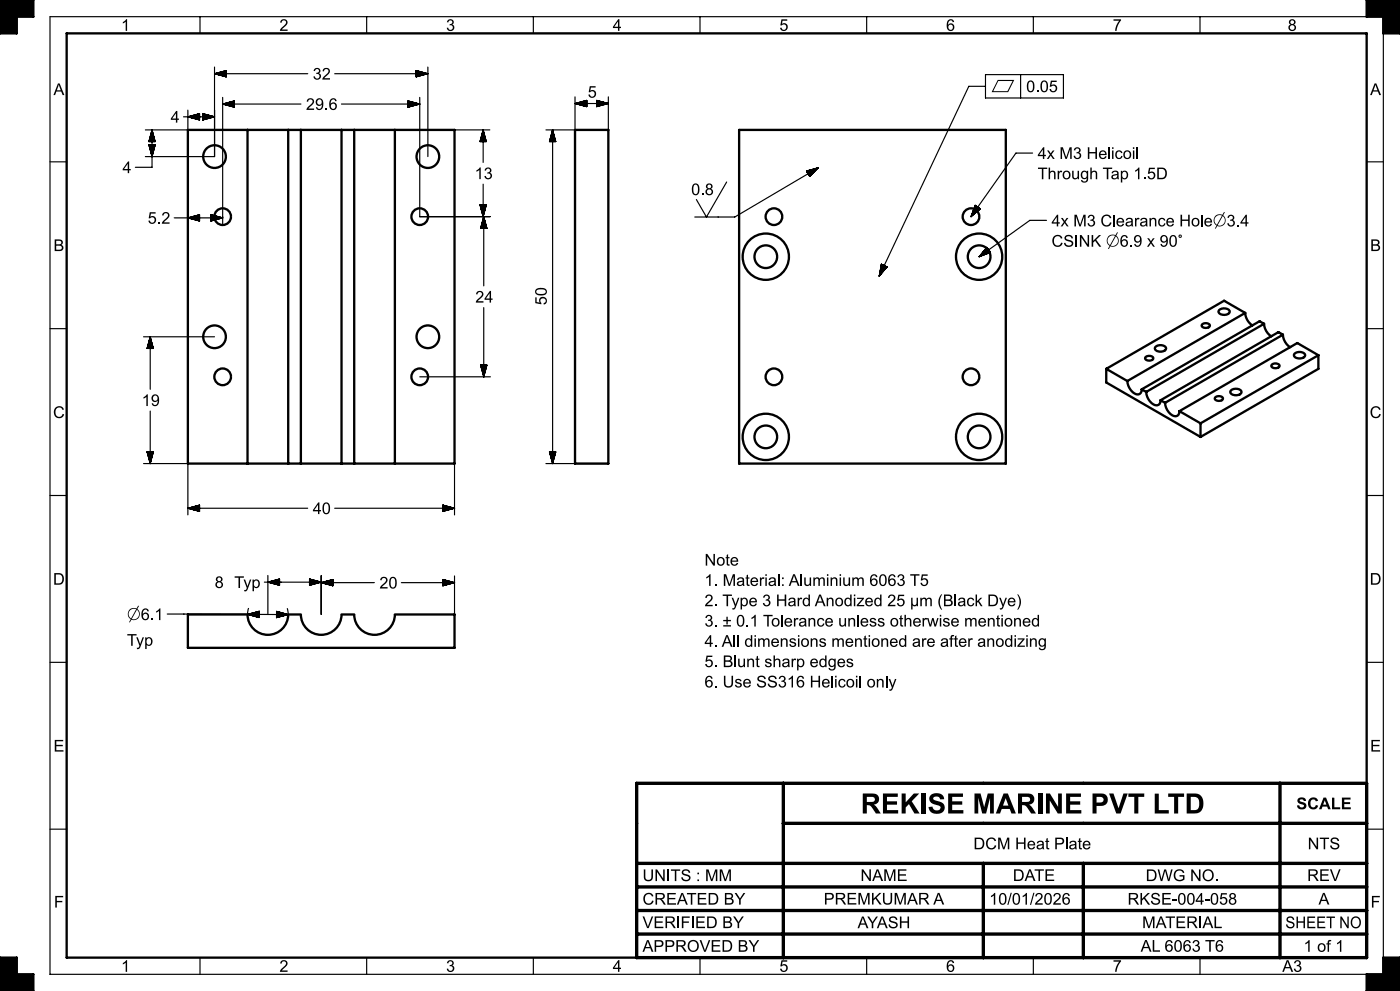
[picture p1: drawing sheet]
<svg xmlns="http://www.w3.org/2000/svg" width="420mm" height="297mm" viewBox="0 0 420 297" stroke-linecap="round" stroke-linejoin="round" font-family="sans-serif">
<g fill="none" stroke="#000" stroke-width=".35">
<path d="M0 5h5M0 10h5M0 9.9h5M0 9.8h5M0 9.7h5M0 9.6h5M0 9.5h5M0 9.4h5M0 9.3h5M0 9.2h5M0 9.1h5M0 9h5"/>
<path d="M0 8.9h5M0 8.8h5M0 8.7h5M0 8.6h5M0 8.5h5M0 8.4h5M0 8.3h5M0 8.2h5M0 8.1h5M0 8h5M0 7.9h5M0 7.8h5"/>
<path d="M0 7.7h5M0 7.6h5M0 7.5h5M0 7.4h5M0 7.3h5M0 7.2h5M0 7.1h5M0 7h5M0 6.9h5M0 6.8h5M0 6.7h5M0 6.6h5"/>
<path d="M0 6.5h5M0 6.4h5M0 6.3h5M0 6.2h5M0 6.1h5M0 6h5M0 5.9h5M0 5.8h5M0 5.7h5M0 5.6h5M0 5.5h5M0 5.4h5"/>
<path d="M0 5.3h5M0 5.2h5M0 5.1h5M0 4.9h10M0 4.8h10M0 4.7h10M0 4.6h10M0 4.5h10M0 4.4h10M0 4.3h10M0 4.2h10M0 4.1h10"/>
<path d="M0 4h10M0 3.9h10M0 3.8h10M0 3.7h10M0 3.6h10M0 3.5h10M0 3.4h10M0 3.3h10M0 3.2h10M0 3.1h10M0 3h10M0 2.9h10"/>
<path d="M0 2.8h10M0 2.7h10M0 2.6h10M0 2.5h10M0 2.4h10M0 2.3h10M0 2.2h10M0 2.1h10M0 2h10M0 1.9h10M0 1.8h10M0 1.7h10"/>
<path d="M0 1.6h10M0 1.5h10M0 1.4h10M0 1.3h10M0 1.2h10M0 1.1h10M0 1h10M0 .9h10M0 .8h10M0 .7h10M0 .6h10M0 .5h10"/>
<path d="M0 .4h10M0 .3h10M0 .2h10M0 .1h10M0 0h10M60 5v5M110 5v5M160 5v5M210 5v5M260 5v5M310 5v5M360 5v5"/>
<path d="M410 4.9h10M410 4.8h10M410 4.7h10M410 4.6h10M410 4.5h10M410 4.4h10M410 4.3h10M410 4.2h10M410 4.1h10M410 4h10M410 3.9h10M410 3.8h10"/>
<path d="M410 3.7h10M410 3.6h10M410 3.5h10M410 3.4h10M410 3.3h10M410 3.2h10M410 3.1h10M410 3h10M410 2.9h10M410 2.8h10M410 2.7h10M410 2.6h10"/>
<path d="M410 2.5h10M410 2.4h10M410 2.3h10M410 2.2h10M410 2.1h10M410 2h10M410 1.9h10M410 1.8h10M410 1.7h10M410 1.6h10M410 1.5h10M410 1.4h10"/>
<path d="M410 1.3h10M410 1.2h10M410 1.1h10M410 1h10M410 .9h10M410 .8h10M410 .7h10M410 .6h10M410 .5h10M410 .4h10M410 .3h10M410 .2h10"/>
<path d="M410 .1h10M410 0h10M415 5v287M415 10h5M415 9.9h5M415 9.8h5M415 9.7h5M415 9.6h5M415 9.5h5M415 9.4h5M415 9.3h5M415 9.2h5"/>
<path d="M415 9.1h5M415 9h5M415 8.9h5M415 8.8h5M415 8.7h5M415 8.6h5M415 8.5h5M415 8.4h5M415 8.3h5M415 8.2h5M415 8.1h5M415 8h5"/>
<path d="M415 7.9h5M415 7.8h5M415 7.7h5M415 7.6h5M415 7.5h5M415 7.4h5M415 7.3h5M415 7.2h5M415 7.1h5M415 7h5M415 6.9h5M415 6.8h5"/>
<path d="M415 6.7h5M415 6.6h5M415 6.5h5M415 6.4h5M415 6.3h5M415 6.2h5M415 6.1h5M415 6h5M415 5.9h5M415 5.8h5M415 5.7h5M415 5.6h5"/>
<path d="M415 5.5h5M415 5.4h5M415 5.3h5M415 5.2h5M415 5.1h5M420 5h-405v287h405M45.4 39.7v2.7M45.5 39.5v2.9M45.6 39.1v3.3M45.6 38.9v11.2h-5M45.6 38.9l-.9 3.5M45.6 38.9l.9 3.5h-1.8"/>
<path d="M45.7 39.1v3.3M45.8 39.5v2.9M45.8 39.7v2.7M45.9 39.9v2.5M55.1 35h9.3M56.4 33v5.9h-12.8M56.4 35l3.5-.9v1.8zM56.6 35h3.3M56.7 34.9h3.2M56.7 35.1h3.2M56.9 35.2h3M57.1 34.8h2.8"/>
<path d="M57.3 34.8h2.6M57.3 35.3h2.6M57.5 35.3h2.4M57.7 34.7h2.2M57.9 34.6h2M57.9 35.4h2M58.1 35.5h1.8M58.3 34.5h1.6M58.3 35.5h1.6M58.4 34.4h1.5M58.6 35.6h1.3M58.8 34.3h1.1"/>
<path d="M58.8 35.7h1.1M59 34.3h.9M59.2 35.8h.7M59.4 34.2h.5M59.4 35.8h.5M59.6 34.1h.3M59.8 35.9h.1M60.9 34.1h.2M60.9 34.2h.4M60.9 34.2l.8 .1M60.9 34.3h1M60.9 34.4h1.4"/>
<path d="M60.9 34.5h1.6M60.9 34.5l1.9 .1M60.9 34.7h2.1M60.9 34.7l2.5 .1M60.9 34.8h2.7M60.9 34.9h3.1M60.9 35h3.3M60.9 35.9h.1M60.9 35.8h.6M60.9 35.6h1.2M60.9 35.5h1.8M60.9 35.4h1.9"/>
<path d="M60.9 35.3h2.5M60.9 35.1h3.1M61.3 35.8l-.4 .1M61.9 35.7h-1M62.5 35.5l-1.6 .1M63.2 35.3l-2.3 .1M63.8 35.2h-2.9M64.4 20.1v26.8h-20.8M64.4 22.1h27.9M64.4 22.1l3.5 .9M64.4 35l-3.5-.9v1.8M64.4 35l-3.5 .9"/>
<path d="M64.6 22h3.3M64.7 22.2h3.2M64.7 22h3.2M64.9 22.2h3M65.1 21.9h2.8M65.3 22.3h2.6M65.3 21.8h2.6M65.5 22.4h2.4M65.7 21.7h2.2M65.9 22.5h2M65.9 21.7h2M66.1 22.6h1.8"/>
<path d="M66.1 21.6h1.8M66.4 22.7h1.5M66.4 21.5h1.5M66.6 22.7h1.3M66.6 21.5h1.3M66.8 31.2h23.5M66.8 29.2v38.1M66.8 31.2l3.5 .9M66.8 31.2l3.5-1v1.9M67 31.1h3.3M67 22.8h.9M67 21.4h.9"/>
<path d="M67.2 31.3h3.1M67.2 31.1h3.1M67.2 22.9h.7M67.2 21.3h.7M67.4 31.3h2.9M67.6 31.4h2.7M67.6 31h2.7M67.6 23h.3M67.6 21.2h.3M67.7 30.9h2.6M67.8 23h.1M67.8 21.2h.1"/>
<path d="M67.9 21.2v1.8M67.9 21.2l-3.5 .9M67.9 31.5h2.4M68.1 31.5h2.2M68.1 30.8h2.2M68.3 30.8h2M68.5 31.6h1.8M68.7 31.7h1.6M68.7 30.7h1.6M68.9 30.6h1.4M69.1 31.8h1.2M69.3 31.8h1"/>
<path d="M69.3 30.5h1M69.5 30.5h.8M69.6 31.9h.7M69.8 30.4h.5M69.8 32h.5M70 30.3h.3M70.2 32.1h.1M100.4 22.1h28M102.4 31.2h23.5M122.4 31.8h1.2M122.4 31.6h1.8M122.4 31.5h2.4"/>
<path d="M122.4 31.3h3M122.4 31.3h3.1M122.4 31.1h3.3M122.4 31l3.1 .1M122.4 31.9h.7M122.4 30.3h.3M122.4 30.4h.5M122.4 30.4l.9 .1M122.4 30.5h1.1M122.4 30.6h1.4M122.4 30.7h1.6M122.4 30.7l2 .1"/>
<path d="M122.4 30.8h2.2M122.4 30.9h2.6M122.4 31h2.8M122.4 32.1h.1M122.9 32l-.5 .1M123.5 31.8l-1.1 .1M124 31.7h-1.6M124.6 31.5l-2.2 .1M124.9 22.3h2.5M124.9 23h.1M124.9 23h.2M124.9 22.8h.8"/>
<path d="M124.9 22.7h1.4M124.9 22.5h1.9M124.9 22.2h3.1M124.9 21.2h.1M124.9 21.2h.2M124.9 21.3h.6M124.9 21.4h.8M124.9 21.4l1.2 .1M124.9 21.5h1.4M124.9 21.6h1.8M124.9 21.7h1.9M124.9 21.7h2.1"/>
<path d="M124.9 21.8h2.5M124.9 21.9h2.7M124.9 21.9l3.1 .1M124.9 22h3.3M124.9 21.2l3.5 .9M124.9 21.2v1.8M125.2 31.4h-2.8M125.5 22.9h-.6M125.9 29.2v35.7h21.2M125.9 31.2l-3.5-1v1.9M125.9 31.2l-3.5 .9M126.1 22.7l-1.2 .1"/>
<path d="M126.7 22.6h-1.8M127.2 22.4h-2.3M127.8 22.2l-2.9 .1M128.4 20.1v26.8M128.4 22.1l-3.5 .9M136.4 38.9h10.5M144.7 39.9v2.5M144.7 39.7v2.7M144.8 39.3v3.1M144.9 39.1v3.3M144.9 38.9v9.8M144.9 38.9l-.9 3.5"/>
<path d="M144.9 38.9l1 3.5M145 39.3v3.1M145.1 39.5v2.9M145.2 39.9v2.5M165.5 39.9v2.5M165.6 39.5v2.9M165.7 39.3v3.1M165.8 38.9v100M165.8 38.9l-1 3.5M165.8 38.9l.9 3.5M165.8 39.1v3.3M165.9 39.3v3.1"/>
<path d="M166 39.7v2.7M166 39.9v2.5M172.5 31h10M172.5 31l3.5 1M172.5 29v9.9M172.7 31h3.3M172.9 31.1h3.1M172.9 30.9h3.1M173.1 31.2h2.9M173.3 30.8h2.7M173.5 31.3h2.5M173.5 30.8h2.5"/>
<path d="M173.6 31.3h2.4M173.8 30.7h2.2M174 31.4h2M174 30.6h2M174.2 31.5h1.8M174.4 30.5h1.6M174.6 31.6h1.4M174.6 30.5h1.4M174.8 31.6h1.2M175 30.4h1M175.2 31.7h.8M175.2 30.3h.8"/>
<path d="M175.3 31.8h.7M175.5 31.8h.5M175.5 30.2h.5M175.7 30.2h.3M175.9 31.9h.1M175.9 30.1h.1M176 30.1v1.9M176 30.1l-3.5 .9M179 31.8h.7M179 31.7h.8M179 31.6h1.4M179 31.4h2"/>
<path d="M179 31.3h2.6M179 31.1h3.1M179 31.9h.1M179 30.1h.1M179 30.2h.3M179 30.2h.5M179 30.3h.8M179 30.4h1M179 30.4l1.4 .1M179 30.5h1.6M179 30.6h2M179 30.7h2.2"/>
<path d="M179 30.7l2.6 .1M179 30.8h2.7M179 30.9h3.1M179 31h3.3M179 30.1l3.5 .9M179 30.1v1.9M179.5 31.8l-.5 .1M180.2 31.6l-1.2 .1M180.8 31.5h-1.8M181.4 31.3l-2.4 .1M181.9 31.2h-2.9M182.5 29v9.9h-18.7"/>
<path d="M182.5 31l-3.5 1M295.6 25.9h-5l-26.8 56.9M295.6 22.4h23.4v7h-23.4zM306.2 22.4v7M15 48.5h5M44.7 43.4h1.8l-.9 3.5zM44.7 42.3v.1M44.7 43.4v.1M44.7 43.4l.1 .5M44.8 42v.4M44.8 41.8v.6M44.8 43.4v.7"/>
<path d="M44.9 43.4v1.1M44.9 41.4v1M45 41.2v1.2M45 43.4v1.3M45.1 43.4v1.6M45.1 40.8v1.6M45.2 40.6v1.8M45.2 43.4v1.8M45.2 43.4l.1 2.2M45.3 40.3v2.1M45.3 40.1v2.3M45.3 43.4v2.4"/>
<path d="M45.4 43.4v2.8M45.5 43.4v3M45.5 43.4l.1 3.3M45.7 43.4v3.3M45.8 43.4v3M45.8 43.4v2.8M45.9 43.4v2.6M46 40.3v2.1M46 43.4v2.2M46 40.4v2M46.1 43.4l-.1 2M46.1 40.8v1.6"/>
<path d="M46.1 43.4v1.6M46.2 41v1.4M46.2 43.4v1.4M46.3 41.4v1M46.3 43.4v1.1M46.3 41.6v.8M46.4 43.4l-.1 .9M46.4 42v.4M46.4 43.4v.5M46.5 42.2v.2M46.5 43.4v.3M144 42.4h1.9"/>
<path d="M144 42.3v.1M144.1 42.2v.2M144.2 41.8v.6M144.2 41.6v.8M144.3 41.2v1.2M144.4 41v1.4M144.5 40.6v1.8M144.5 40.4v2M144.6 40.3v2.1M144.9 55.2v9.7M145.2 40.1v2.3M145.3 40.4v2"/>
<path d="M145.4 40.6v1.8M145.5 41v1.4M145.6 41.2v1.2M145.7 41.6v.8M145.7 41.8v.6M145.8 42.2v.2M145.9 42.3v.1M164.8 42.4h1.9M164.9 42.3v.1M164.9 42.2v.2M165 41.8v.6M165.1 41.6v.8"/>
<path d="M165.2 41.2v1.2M165.2 41v1.4M165.3 40.6v1.8M165.4 40.4v2M165.5 40.1v2.3M166.1 40.3v2.1M166.2 40.4v2M166.2 40.6v1.8M166.3 41v1.4M166.4 41.2v1.2M166.5 41.6v.8M166.5 41.8v.6"/>
<path d="M166.6 42.2v.2M166.7 42.3v.1M218 54.5l-6.1 10.5-3-5.2M242.2 51.2l-.2 .1M242.4 51.1l-.4 .3M242.8 51l-.7 .5M243 52.8l-.1 .1M243 51l-.9 .5M243.3 52.5l-.4 .3M243.4 52.4l-.6 .3M243.6 50.8l-1.4 .8 1.2-.7M243.7 52.1l-.9 .6"/>
<path d="M243.8 52l-1.1 .6M243.9 50.7l-1.7 1M244.1 51.7l-1.4 .8M244.1 50.7l-1.8 1.1M244.2 51.5l-1.5 1M244.5 51.3l-1.9 1.1M244.5 50.6l-2.2 1.2M244.6 51.1l-2 1.2M244.9 50.4l-2.6 1.5 2.4-1.4M244.9 50.8l-2.3 1.5M245 50.7l-2.5 1.5M245.3 50.3l-2.9 1.7"/>
<path d="M245.3 50.4l-2.8 1.8M245.5 50.3l-25.1 14.7h-12M245.5 50.3l-3.5 1 .9 1.6M245.5 50.3l-2.6 2.6M309.8 45.9h-5l-13.5 19M410 48.5h5M52.3 65.3h14.5M56.6 65.2h3.3M56.7 65.2h3.2M56.7 65.4h3.2M56.9 65.4h3M57.1 65.1h2.8"/>
<path d="M57.3 65h2.6M57.3 65.5h2.6M57.5 65.6h2.4M57.7 64.9h2.2M57.9 64.9h2M57.9 65.7h2M58.1 64.8h1.8M58.1 65.8h1.8M58.4 64.7h1.5M58.4 65.9h1.5M58.6 64.7h1.3M58.6 65.9h1.3"/>
<path d="M59 64.6h.9M59 66h.9M59.2 66.1h.7M59.2 64.5h.7M59.6 64.4h.3M59.6 66.2h.3M59.8 64.4h.1M59.8 66.2h.1M59.9 64.4v1.8M59.9 64.4l-3.5 .9 3.5 .9M63.3 65h2.6M63.3 64.9h2.2"/>
<path d="M63.3 65.1h2.7M63.3 65.1l3.1 .1M63.3 65.2h3.3M63.3 64.4l3.5 .9M63.3 64.4v1.8M63.3 64.4h.1M63.3 64.4h.3M63.3 64.5h.7M63.3 64.6h.8M63.3 64.6l1.2 .1M63.3 64.7h1.4M63.3 64.8h1.8"/>
<path d="M63.3 64.9h2M63.3 66.2h.1M63.3 66.2h.3M63.3 66h.8M63.3 65.9h1.4M63.3 65.7h2M63.3 65.5h2.6M63.3 65.4h3.1M64 66.1h-.7M64.5 65.9l-1.2 .1M65.1 65.8h-1.8M65.7 65.6h-2.4"/>
<path d="M66.2 65.4l-2.9 .1M66.8 65.3l-3.5 .9M144 61.4h1.9M144 61.4l.9 3.5M144 61.4v.1M144.1 61.4v.3M144.1 61.4l.1 .7M144.2 61.4v.9M144.3 68.2v.2M144.3 61.4v1.3M144.3 68v.4M144.4 67.8v.6"/>
<path d="M144.4 61.4v1.4M144.4 61.4l.1 1.8M144.5 67.4v1M144.5 67.2v1.2M144.5 61.4v2M144.6 61.4v2.2M144.6 66.8v1.6M144.6 61.4l.1 2.6M144.7 66.6v1.8M144.7 61.4v2.8M144.8 66.3v2.1M144.8 61.4v3.2"/>
<path d="M144.8 66.1v2.3M144.9 61.4v3.3M144.9 65.7v2.7M145 65.5v2.9M145 61.4v3.2M145.1 65.1v3.3M145.1 64.9v20.8M145.1 64.9l-.9 3.5h1.9M145.1 64.9l1 3.5M145.1 61.4v3M145.2 65.1v3.3M145.2 61.4v2.6"/>
<path d="M145.3 65.5v2.9M145.3 61.4l-.1 2.4M145.3 65.7v2.7M145.3 61.4v2M145.4 66.1v2.3M145.5 61.4l-.1 1.8M145.5 66.3v2.1M145.5 61.4v1.4M145.6 66.6v1.8M145.6 61.4v1.3M145.6 66.8v1.6M145.7 61.4v.9"/>
<path d="M145.7 67.2v1.2M145.8 61.4l-.1 .7M145.8 67.4v1M145.8 61.4v.3M145.9 61.4v.1M145.9 61.4l-1 3.5M145.9 67.8v.6M145.9 68v.4M146 68.2v.2M264.3 79.9l.3-.6-.3 .8M264.4 79.2l1.7 .8-2.3 2.8M264.4 79.2l-.6 3.6"/>
<path d="M264.4 79.2v.1M264.5 79.2l-.2 .5M264.7 79.3l-.5 1.1M264.8 79.4l-.6 1.2M264.8 79.4l-.7 1.6M264.9 79.4l-.9 1.8M264.9 79.4l-.9 2.2M265 79.5l-1.1 2.3M265.1 79.5l-1.2 2.7M265.2 79.5l-1.4 2.9M265.3 79.6l-1.4 3M265.5 79.7l-1.1 2.3"/>
<path d="M265.6 79.7l-.9 2M265.7 79.8l-.9 1.8M265.7 79.8l-.7 1.5M265.8 79.8l-.6 1.3M265.9 79.9l-.5 .9M266 79.9l-.5 .8M266.1 80v.1M291.8 63.5l1.2-1.7-1.3 2M291.9 64.4l1.6-2.2-1.9 2.5M292.3 62.2l.4-.6-.4 .8M292.5 61.8l.1-.2-.2 .4M292.6 61.5l-.1 .1"/>
<path d="M292.8 61.7l-.7 1M292.9 61.8l-.9 1.1M292.9 61.8l-1 1.5M293.1 61.9l-1.5 2.1M293.2 62l-1.7 2.4M293.2 62l-1.8 2.6M293.4 62.1l-1.9 2.7M293.5 62.2l-1.4 2.1M293.6 62.3l-1.4 1.9M293.7 62.3l-1.2 1.6M293.7 62.4l-1 1.4M293.8 62.4l-.8 1.2"/>
<path d="M293.9 62.5l-.8 .9M293.9 62.8l.1-.2-.4 .5M293.9 62.5l-.5 .7M294 76.6l2.5-1.8-2.6 2M294.1 62.6l-.1 .1M294.1 62.6l-2.8 2.3M294.1 62.6l-1.5-1.1-1.3 3.4M294.4 76.2l2-1.5-2.2 1.6M295.5 74.8l.7-.5-.8 .7M296.1 74.2h-.1M296.1 74.2l-.2 .2M296.1 74.2l-.5 .5"/>
<path d="M296.3 74.4l-1.2 .9M296.3 74.5l-1.3 .9M296.3 76l.7-.5-1.1 .6M296.3 74.6l-1.6 1.1M296.4 74.6l-1.8 1.3M296.6 75l-2.5 1.8M296.7 75l-2.4 1.7M296.7 75.1l-2 1.5M296.8 75.2l-2 1.3M296.8 75.2l-1.6 1.2M296.9 75.3l-1.5 1M296.9 75.3l-1.1 .9"/>
<path d="M297 75.5l-.5 .4M297.1 75.6l-.2 .2M297.1 75.6l-.1 .1M297.1 75.7l-3.4 1.2M297.1 75.7l-1.1-1.6-2.3 2.8M314 66h-5l-15.3 10.9M15 98.5h5M145.1 92.2v20.7M264.3 82.2l1.1-2.5-1.4 2.8M265.9 80.2l.1-.2-.2 .4M410 98.5h5M43.1 100.9h21.3"/>
<path d="M44.2 104.2v.2M44.3 104v.4M44.4 103.6v.8M44.4 103.4v1M44.5 103v1.4M44.6 102.8v1.6M44.7 102.4v2M44.7 102.3v2.1M44.8 101.9v2.5M44.9 101.7v2.7M45 101.3v3.1M45 101.1v3.3"/>
<path d="M45.1 100.9v15.8M45.1 100.9l-1 3.5h1.9M45.1 100.9l.9 3.5M45.1 101.1v3.3M45.2 101.5v2.9M45.3 101.7v2.7M45.4 102.1v2.3M45.4 102.3v2.1M45.5 102.6v1.8M45.6 102.8v1.6M45.7 103.2v1.2M45.7 103.4v1"/>
<path d="M45.8 103.8v.6M45.9 104v.4M46 104.3v.1M125.9 112.9h21.2M144.2 109.4l.1 .3M144.3 109.4v.5M144.4 109.4v.7M144.4 109.4l.1 1.1M144.5 109.4v1.3M144.6 109.4v1.6M144.7 109.4v1.8M144.7 109.4l.1 2.2"/>
<path d="M144.8 109.4v2.4M144.9 109.4v2.8M145 109.4v3M145 109.4l.1 3.3M145.2 109.4v3.3M145.3 109.4v3M145.4 109.4l-.1 2.8M145.4 109.4v2.4M145.5 109.4v2.2M145.6 109.4v1.8M145.7 109.4l-.1 1.6M145.7 109.4v1.3"/>
<path d="M145.8 109.4v1.1M145.9 109.4v.7M145.9 109.4v.5M146 109.4v.3M146.1 109.4l-1 3.5M146.1 109.4h-1.9l.9 3.5M43.1 138.9h13.3v15.4M44.1 135.4l.1 .3M44.3 135.4v.5M44.3 135.4l.1 .9M44.4 135.4v1.1M44.5 135.4v1.4"/>
<path d="M44.6 135.4v1.6M44.6 135.4l.1 2M44.7 135.4v2.2M44.8 135.4v2.6M44.9 135.4v2.8M44.9 135.4l.1 3.2M45 135.4v3.3M45.1 123.2v15.7M45.2 135.4l-.1 3.3M45.2 135.4v3M45.3 135.4v2.8M45.4 135.4v2.4"/>
<path d="M45.5 135.4l-.1 2.2M45.5 135.4v1.8M45.6 135.4v1.6M45.7 135.4v1.3M45.8 135.4l-.1 1.1M45.8 135.4v.7M45.9 135.4v.5M46 135.4v.1M46 135.4l-.9 3.5M46 135.4h-1.9l1 3.5M136.4 138.9v15.4M163.8 138.9h18.7"/>
<path d="M164.8 135.4h1.9M164.8 135.4l1 3.5M164.9 135.4v.1M164.9 135.4v.3M165 135.4v.7M165.1 135.4v.9M165.1 135.4l.1 1.3M165.2 135.4v1.4M165.3 135.4v1.8M165.4 135.4v2M165.4 135.4l.1 2.4M165.5 135.4v2.6"/>
<path d="M165.6 135.4v3M165.7 135.4v3.2M165.8 135.4v3.3M165.9 135.4v3.2M166 135.4v2.8M166.1 135.4l-.1 2.6M166.1 135.4v2.2M166.2 135.4v2M166.3 135.4l-.1 1.8M166.3 135.4v1.4M166.4 135.4v1.3M166.5 135.4v.9"/>
<path d="M166.6 135.4l-.1 .7M166.6 135.4v.3M166.7 135.4v.1M166.7 135.4l-.9 3.5M15 148.5h5M56.4 152.3h35.9M56.4 152.3l3.5 1M56.4 152.3l3.5-.9v1.9M56.6 152.3h3.3M56.6 152.4h3.3M56.9 152.2h3M56.9 152.5h3"/>
<path d="M57.1 152.1h2.8M57.1 152.5h2.8M57.5 152h2.4M57.5 152.6h2.4M57.7 152h2.2M57.7 152.7h2.2M58.1 151.9h1.8M58.1 152.8h1.8M58.3 151.8h1.6M58.3 152.8h1.6M58.6 151.7h1.3M58.6 152.9h1.3"/>
<path d="M58.8 151.7h1.1M58.8 153h1.1M59 151.6h.9M59.2 153.1h.7M59.4 151.5h.5M59.4 153.1h.5M59.6 151.5h.3M59.8 153.2h.1M100.4 152.3h36M132.9 151.4l.2 .1M132.9 151.5h.4M132.9 151.6h.8"/>
<path d="M132.9 151.7h1M132.9 151.7h1.2M132.9 151.8h1.6M132.9 151.9h1.8M132.9 151.9l2.1 .1M132.9 152h2.3M132.9 152.1h2.7M132.9 152.2h2.9M132.9 152.2l3.3 .1M132.9 153.2h.1M132.9 153.1h.6M132.9 152.9h1.2"/>
<path d="M132.9 152.8h1.8M132.9 152.6h2.3M132.9 152.5h2.9M133.3 153.1l-.4 .1M133.9 153h-1M134.5 152.8l-1.6 .1M135 152.7h-2.1M135.6 152.5l-2.7 .1M136.2 152.4h-3.3M136.4 152.3l-3.5-.9v1.9M136.4 152.3l-3.5 1M410 148.5h5"/>
<path d="M79.3 174.5h17.1M80.4 172.5v11.7M80.4 174.5l3.5-1v1.9zM80.6 174.5h3.3M80.7 174.6h3.2M80.7 174.4h3.2M80.9 174.3h3M81.1 174.7h2.8M81.3 174.7h2.6M81.3 174.2h2.6M81.5 174.2h2.4M81.7 174.8h2.2"/>
<path d="M81.7 174.1h2.2M81.9 174.9h2M82.1 174h1.8M82.3 175h1.6M82.3 174h1.6M82.4 175h1.5M82.6 173.9h1.3M82.8 175.1h1.1M82.8 173.8h1.1M83 175.2h.9M83.2 173.7h.7M83.4 175.3h.5"/>
<path d="M83.4 173.7h.5M83.6 175.3h.3M83.8 173.6h.1M92.9 175.3h.4M92.9 175.1h1M92.9 175h1.6M92.9 174.8h2.1M92.9 174.7h2.7M92.9 174.5h3.3M92.9 173.6h.1M92.9 173.6l.4 .1M92.9 173.7h.6"/>
<path d="M92.9 173.8h1M92.9 173.9h1.2M92.9 173.9l1.6 .1M92.9 174h1.8M92.9 174.1h2.1M92.9 174.2h2.3M92.9 174.2h2.5M92.9 174.3h2.9M92.9 174.4h3.1M92.9 173.5l3.5 1M92.9 173.5v1.9l3.5-.9M93.1 175.3l-.2 .1"/>
<path d="M93.7 175.2h-.8M94.3 175l-1.4 .1M94.8 174.9h-1.9M95.4 174.7l-2.5 .1M96 174.6h-3.1M96.4 172.5v11.7M96.4 174.6h15.9M96.6 174.7h3.3M96.7 174.7h3.2M96.7 174.5h3.2M96.9 174.5h3M97.1 174.8h2.8"/>
<path d="M97.3 174.9h2.6M97.3 174.4h2.6M97.5 174.3h2.4M97.7 175h2.2M97.7 174.3h2.2M97.9 175h2M98.1 174.2h1.8M98.3 175.1h1.6M98.3 174.1h1.6M98.4 175.2h1.5M98.6 174h1.3M98.8 175.3h1.1"/>
<path d="M98.8 174h1.1M99 175.3h.9M99.2 173.9h.7M99.4 173.8h.5M99.4 175.4h.5M99.6 175.5h.3M99.8 173.7h.1M99.9 173.7v1.9l-3.5-1M99.9 173.7l-3.5 .9M120.4 174.6h16M132.9 174.4l2.9 .1M132.9 175.3h1"/>
<path d="M132.9 175.1h1.6M132.9 175h2.1M132.9 174.8h2.7M132.9 174.7h3.3M132.9 174.5h3.1M132.9 173.7h.1M132.9 173.8h.4M132.9 173.9h.6M132.9 173.9l1 .1M132.9 174h1.2M132.9 174.1h1.6M132.9 174.2h1.8"/>
<path d="M132.9 174.2l2.1 .1M132.9 174.3h2.3M132.9 174.4h2.5M132.9 175.4h.4M132.9 173.7l3.5 .9M132.9 173.7v1.9l3.5-1M133.1 175.5h-.2M133.7 175.3l-.8 .1M134.3 175.2h-1.4M134.8 175l-1.9 .1M135.4 174.9h-2.5M136 174.7l-3.1 .1"/>
<path d="M136.4 172.6v11.6M15 198.5h5M50.2 184l36.3 .2M74.5 184.2h3.3M74.5 184.1h3.3M74.6 182.2l-.3 2M74.8 184.3h3M75 184.3h2.8M75 183.9h2.8l-3 .1M75.4 184.4h2.4M75.4 183.8h2.4M75.6 184.5h2.2"/>
<path d="M76 184.6h1.8M76 183.7h1.8M76.2 184.6h1.6M76.5 184.7l1.3 .1M76.5 183.5h1.3M76.7 184.8h1.1M76.9 184.8l.9 .1M77.1 183.4h.7M77.3 185h.5M77.5 185l.2 .1M77.7 183.2h.1M77.8 183.7l-2.2 .1"/>
<path d="M77.8 183.6h-1.6M77.8 183.4l-1.1 .1M77.8 183.3h-.5M77.8 183.2v1.9l-3.5-1M77.8 183.2l-3.5 .9M83 185h.2M83 184.4h2.7M83 184.3h3.1M83 184.2h3.3M83 183.8h2.1M83 183.2l3.5 1M83 183.2v1.9l3.5-.9"/>
<path d="M83 183.3h.1M83.4 183.4h-.4h.6M83.8 184.9l-.8 .1h.4M84 183.5h-1l1.2 .1M84.4 184.7l-1.4 .1h1M84.6 183.7h-1.6h1.8M84.9 184.6l-1.9 .1h1.6M85.3 183.9h-2.3l2.7 .1M85.5 184.4l-2.5 .1h2.1M85.9 184l-2.9 .1h3.3M86.2 182.3l.3 1.9M410 198.5h5"/>
<path d="M15 248.5h5M410 248.5h5M0 295.9h10M0 295.8h10M0 295.7h10M0 295.6h10M0 295.5h10M0 295.4h10M0 295.3h10M0 295.2h10M0 295.1h10M0 295h10"/>
<path d="M0 294.9h10M0 294.8h10M0 294.7h10M0 294.6h10M0 294.5h10M0 294.4h10M0 294.3h10M0 294.2h10M0 294.1h10M0 294h10M0 293.9h10M0 293.8h10"/>
<path d="M0 293.7h10M0 293.6h10M0 293.5h10M0 293.4h10M0 293.3h10M0 293.2h10M0 293.1h10M0 293h10M0 292.9h10M0 292.8h10M0 292.7h10M0 292.6h10"/>
<path d="M0 292.5h10M0 292.4h10M0 292.3h10M0 292.2h10M0 292.1h10M0 292h10M0 291.9h5M0 291.8h5M0 291.7h5M0 291.6h5M0 291.5h5M0 291.4h5"/>
<path d="M0 291.3h5M0 291.2h5M0 291.1h5M0 291h5M0 290.9h5M0 290.8h5M0 290.7h5M0 290.6h5M0 290.5h5M0 290.4h5M0 290.3h5M0 290.2h5"/>
<path d="M0 290.1h5M0 290h5M0 289.9h5M0 289.8h5M0 289.7h5M0 289.6h5M0 289.5h5M0 289.4h5M0 289.3h5M0 289.2h5M0 289.1h5M0 289h5"/>
<path d="M0 288.9h5M0 288.8h5M0 288.7h5M0 288.6h5M0 288.5h5M0 288.4h5M0 288.3h5M0 288.2h5M0 288.1h5M0 288h5M0 287.9h5M0 287.8h5"/>
<path d="M0 287.7h5M0 287.6h5M0 287.5h5M0 287.4h5M0 287.3h5M0 287.2h5M0 287.1h5M0 287h5M0 296.9h10M0 296.8h10M0 296.7h10M0 296.6h10"/>
<path d="M0 296.5h10M0 296.4h10M0 296.3h10M0 296.2h10M0 296.1h10M0 296h10M60 287v5M110 287v5M160 287v5M210 287v5M260 287v5M310 287v5"/>
<path d="M360 287v5M410 295.9h10M410 295.8h10M410 295.7h10M410 295.6h10M410 295.5h10M410 295.4h10M410 295.3h10M410 295.2h10M410 295.1h10M410 295h10M410 294.9h10"/>
<path d="M410 294.8h10M410 294.7h10M410 294.6h10M410 294.5h10M410 294.4h10M410 294.3h10M410 294.2h10M410 294.1h10M410 294h10M410 293.9h10M410 293.8h10M410 293.7h10"/>
<path d="M410 293.6h10M410 293.5h10M410 293.4h10M410 293.3h10M410 293.2h10M410 293.1h10M410 293h10M410 292.9h10M410 292.8h10M410 292.7h10M410 292.6h10M410 292.5h10"/>
<path d="M410 292.4h10M410 292.3h10M410 292.2h10M410 292.1h10M410 292h10M410 296.9h10M410 296.8h10M410 296.7h10M410 296.6h10M410 296.5h10M410 296.4h10M410 296.3h10"/>
<path d="M410 296.2h10M410 296.1h10M410 296h10M410 297h10M415 291.9h5M415 291.8h5M415 291.7h5M415 291.6h5M415 291.5h5M415 291.4h5M415 291.3h5M415 291.2h5"/>
<path d="M415 291.1h5M415 291h5M415 290.9h5M415 290.8h5M415 290.7h5M415 290.6h5M415 290.5h5M415 290.4h5M415 290.3h5M415 290.2h5M415 290.1h5M415 290h5"/>
<path d="M415 289.9h5M415 289.8h5M415 289.7h5M415 289.6h5M415 289.5h5M415 289.4h5M415 289.3h5M415 289.2h5M415 289.1h5M415 289h5M415 288.9h5M415 288.8h5"/>
<path d="M415 288.7h5M415 288.6h5M415 288.5h5M415 288.4h5M415 288.3h5M415 288.2h5M415 288.1h5M415 288h5M415 287.9h5M415 287.8h5M415 287.7h5M415 287.6h5"/>
<path d="M415 287.5h5M415 287.4h5M415 287.3h5M415 287.2h5M415 287.1h5M415 287h5"/>
</g>
<g fill="none" stroke="#000" stroke-width=".7" stroke-linecap="butt">
<path d="M74.3 184.2a6.1 6.1 0 0 0 6.1 6.1 6.1 6.1 0 0 0 6.1-6.1M90.3 184.2a6.1 6.1 0 0 0 6.1 6.1 6.1 6.1 0 0 0 6.1-6.1M106.3 184.2a6.1 6.1 0 0 0 6.1 6.1 6.1 6.1 0 0 0 6.1-6.1"/>
<circle cx="64.4" cy="46.9" r="3.4"/>
<circle cx="128.4" cy="46.9" r="3.4"/>
<circle cx="66.8" cy="64.9" r="2.5"/>
<circle cx="125.9" cy="64.9" r="2.5"/>
<circle cx="229.7" cy="76.9" r="6.9"/>
<circle cx="229.7" cy="76.9" r="3.4"/>
<circle cx="232.2" cy="64.9" r="2.5"/>
<circle cx="291.3" cy="64.9" r="2.5"/>
<circle cx="293.7" cy="76.9" r="6.9"/>
<circle cx="293.7" cy="76.9" r="3.4"/>
<circle cx="64.4" cy="100.9" r="3.4"/>
<circle cx="66.8" cy="112.9" r="2.5"/>
<circle cx="125.9" cy="112.9" r="2.5"/>
<circle cx="128.4" cy="100.9" r="3.4"/>
<circle cx="232.2" cy="112.9" r="2.5"/>
<circle cx="291.3" cy="112.9" r="2.5"/>
<circle cx="229.7" cy="130.9" r="6.9"/>
<circle cx="229.7" cy="130.9" r="3.4"/>
<circle cx="293.7" cy="130.9" r="6.9"/>
<circle cx="293.7" cy="130.9" r="3.4"/>
</g>
<path d="M191 234.8h219v52.2h-219zM235 234.8v52.2M384 234.8v52.2M191 258.8h219M235 246.8h175M295 258.8v28.2M325 258.8v28.2M191 265.8h219M191 272.9h219M191 279.9h219" fill="none" stroke="#000" stroke-width="1"/>
<g fill="none" stroke="#000" stroke-width=".7">
<path d="M0 0h10v5h-5v5h-5zM20 10h390v277h-390zM410 0h10v10h-5v-5h-5zM74.3 38.9h12.2M74.3 38.9h-17.9v100h17.9M74.3 38.9v100M86.5 38.9v100M86.5 38.9h3.8M90.3 38.9h12.2M90.3 38.9v100M102.5 38.9h3.8M102.5 38.9v100"/>
<path d="M106.3 38.9h12.2M106.3 38.9v100M118.5 38.9h17.9v100h-17.9M118.5 38.9v100M172.5 38.9h10v100h-10zM221.7 38.9h80v100h-80zM360.7 97.2a1.57 1.57 0 0 1 2.3 .3 1.37 1.37 0 0 1-1.3 .8 1.37 1.37 0 0 1-1.2-.8zM365.7 93a2.01 2.01 0 0 1 3.2 .5 2.12 2.12 0 0 1-3.3 .2zM373.6 93.8a4.8 4.8 0 0 0 2.1 3.7M373.6 93.8l-6.4-3.7-35.3 20.4M373.6 93.8l-35.4 20.4M379.2 97a4.8 4.8 0 0 0 2.2 3.8"/>
<path d="M379.2 97l-35.3 20.5M379.2 97l-1.3-.7-35.4 20.4M331.9 110.5l6.3 3.7M331.9 110.5v4.1l28.3 16.4M338.2 114.2a4.1 4.1 0 0 0 3.2 4 1.33 1.33 0 0 0 1.1-1.5M342.5 116.7l1.4 .8M343.7 107a1.56 1.56 0 0 1 2.3 .3 1.36 1.36 0 0 1-1.3 .8 1.36 1.36 0 0 1-1.2-.8zM343.9 117.5a4.1 4.1 0 0 0 3.2 4 1.33 1.33 0 0 0 1.1-1.5M346.6 104a2.01 2.01 0 0 1 3.2 .5 2.12 2.12 0 0 1-3.3 .2zM348.2 120l1.3 .7M364.6 119a1.56 1.56 0 0 1 2.3 .4 1.37 1.37 0 0 1-1.3 .8 1.37 1.37 0 0 1-1.2-.9zM369.2 117.1a2.01 2.01 0 0 1 3.3 .5 2.12 2.12 0 0 1-3.4 .1z"/>
<path d="M381.6 109.2a1.57 1.57 0 0 1 2.3 .4 1.37 1.37 0 0 1-1.3 .8 1.37 1.37 0 0 1-1.2-.9zM384.9 100.3a4.8 4.8 0 0 0 2.1 3.8M384.9 100.3l-1.4-.8-35.3 20.5M384.9 100.3l-35.4 20.4M388.3 106a2.01 2.01 0 0 1 3.3 .5 2.12 2.12 0 0 1-3.4 .2zM395.5 106.5l-35.3 20.4M395.5 106.5l-6.3-3.7-35.4 20.4M395.5 106.5v4l-35.3 20.5M74.3 138.9h12.2M86.5 138.9h3.8M90.3 138.9h12.2M102.5 138.9h3.8"/>
<path d="M106.3 138.9h12.2M349.5 120.7a4.1 4.1 0 0 0 3.3 4.1 1.33 1.33 0 0 0 1-1.6M353.8 123.2l6.4 3.7M360.2 126.9v4.1M74.3 184.2h-17.9v10h80v-10h-17.9M86.5 184.2h3.8M102.5 184.2h3.8M0 287h5v5h5v5h-10zM410 292h5v-5h5v10h-10z"/>
</g>
<text font-size="8.5" x="258.2" y="243.8">REKISE MARINE PVT LTD</text>
<text font-size="5.4" x="38.1" y="185.8">⌀6.1</text>
<text font-size="5" x="388.9" y="242.5">SCALE</text>
<g font-size="4.9">
<text x="36.3" y="9.3">1</text>
<text x="83.8" y="9.3">2</text>
<text x="133.8" y="9.3">3</text>
<text x="183.8" y="9.3">4</text>
<text x="233.8" y="9.3">5</text>
<text x="283.8" y="9.3">6</text>
<text x="333.8" y="9.3">7</text>
<text x="386.3" y="9.3">8</text>
<text x="93.8" y="23.9">32</text>
<text x="16" y="28.5">A</text>
<text x="176.3" y="29.3">5</text>
<text x="307.8" y="27.6">0.05</text>
<text x="411" y="28.5">A</text>
<text x="91.8" y="32.9">29.6</text>
<text x="51.2" y="36.8">4</text>
<text x="311.3" y="47.6">4x M3 Helicoil</text>
<text x="36.7" y="51.9">4</text>
<text x="142.4" y="53.7">13</text>
<text x="311.3" y="53.7">Through Tap 1.5D</text>
<text x="207.4" y="58.5">0.8</text>
<text x="44.3" y="67.1">5.2</text>
<text x="315.5" y="67.9">4x M3 Clearance Hole⌀3.4</text>
<text x="16" y="75.2">B</text>
<text x="315.5" y="73.9">CSINK ⌀6.9 x 90°</text>
<text x="411" y="75.2">B</text>
<text x="142.6" y="90.7">24</text>
<text x="164" y="91.5" transform="rotate(-90 164 91.5)">50</text>
<text x="15.9" y="125.3">C</text>
<text x="42.5" y="121.7">19</text>
<text x="410.9" y="125.3">C</text>
<text x="93.8" y="154.1">40</text>
<text x="211.3" y="169.5">Note</text>
<text x="15.9" y="175.3">D</text>
<text x="64.4" y="176.2">8 Typ</text>
<text x="113.8" y="176.4">20</text>
<text x="211.3" y="175.6">1. Material: Aluminium 6063 T5</text>
<text x="410.9" y="175.3">D</text>
<text x="211.3" y="181.7">2. Type 3 Hard Anodized 25 μm (Black Dye)</text>
<text x="211.3" y="187.8">3. ± 0.1 Tolerance unless otherwise mentioned</text>
<text x="38.1" y="193.5">Typ</text>
<text x="211.3" y="193.9">4. All dimensions mentioned are after anodizing</text>
<text x="211.3" y="199.9">5. Blunt sharp edges</text>
<text x="211.3" y="206">6. Use SS316 Helicoil only</text>
<text x="16" y="225.3">E</text>
<text x="411" y="225.3">E</text>
<text x="292" y="254.5">DCM Heat Plate</text>
<text x="392.3" y="254.5">NTS</text>
<text x="192.8" y="264.1">UNITS : MM</text>
<text x="258.1" y="264">NAME</text>
<text x="303.8" y="264">DATE</text>
<text x="343.7" y="264.1">DWG NO.</text>
<text x="392.2" y="264">REV</text>
<text x="16.2" y="272">F</text>
<text x="192.8" y="271.1">CREATED BY</text>
<text x="247.1" y="271.1">PREMKUMAR A</text>
<text x="296.7" y="271.1">10/01/2026</text>
<text x="338.3" y="271.1">RKSE-004-058</text>
<text x="395.6" y="271.1">A</text>
<text x="411.2" y="272">F</text>
<text x="192.8" y="278.2">VERIFIED BY</text>
<text x="257.3" y="278.2">AYASH</text>
<text x="342.6" y="278.2">MATERIAL</text>
<text x="385.6" y="278.2">SHEET NO</text>
<text x="192.8" y="285.3">APPROVED BY</text>
<text x="342.2" y="285.2">AL 6063 T6</text>
<text x="391.1" y="285.2">1 of 1</text>
<text x="36.3" y="291.3">1</text>
<text x="83.8" y="291.3">2</text>
<text x="133.8" y="291.3">3</text>
<text x="183.8" y="291.3">4</text>
<text x="233.8" y="291.3">5</text>
<text x="283.8" y="291.3">6</text>
<text x="333.8" y="291.3">7</text>
<text x="384.7" y="291.3">A3</text>
</g>
<text font-size="4.6" x="297.3" y="27.6">⏥</text>
</svg>
